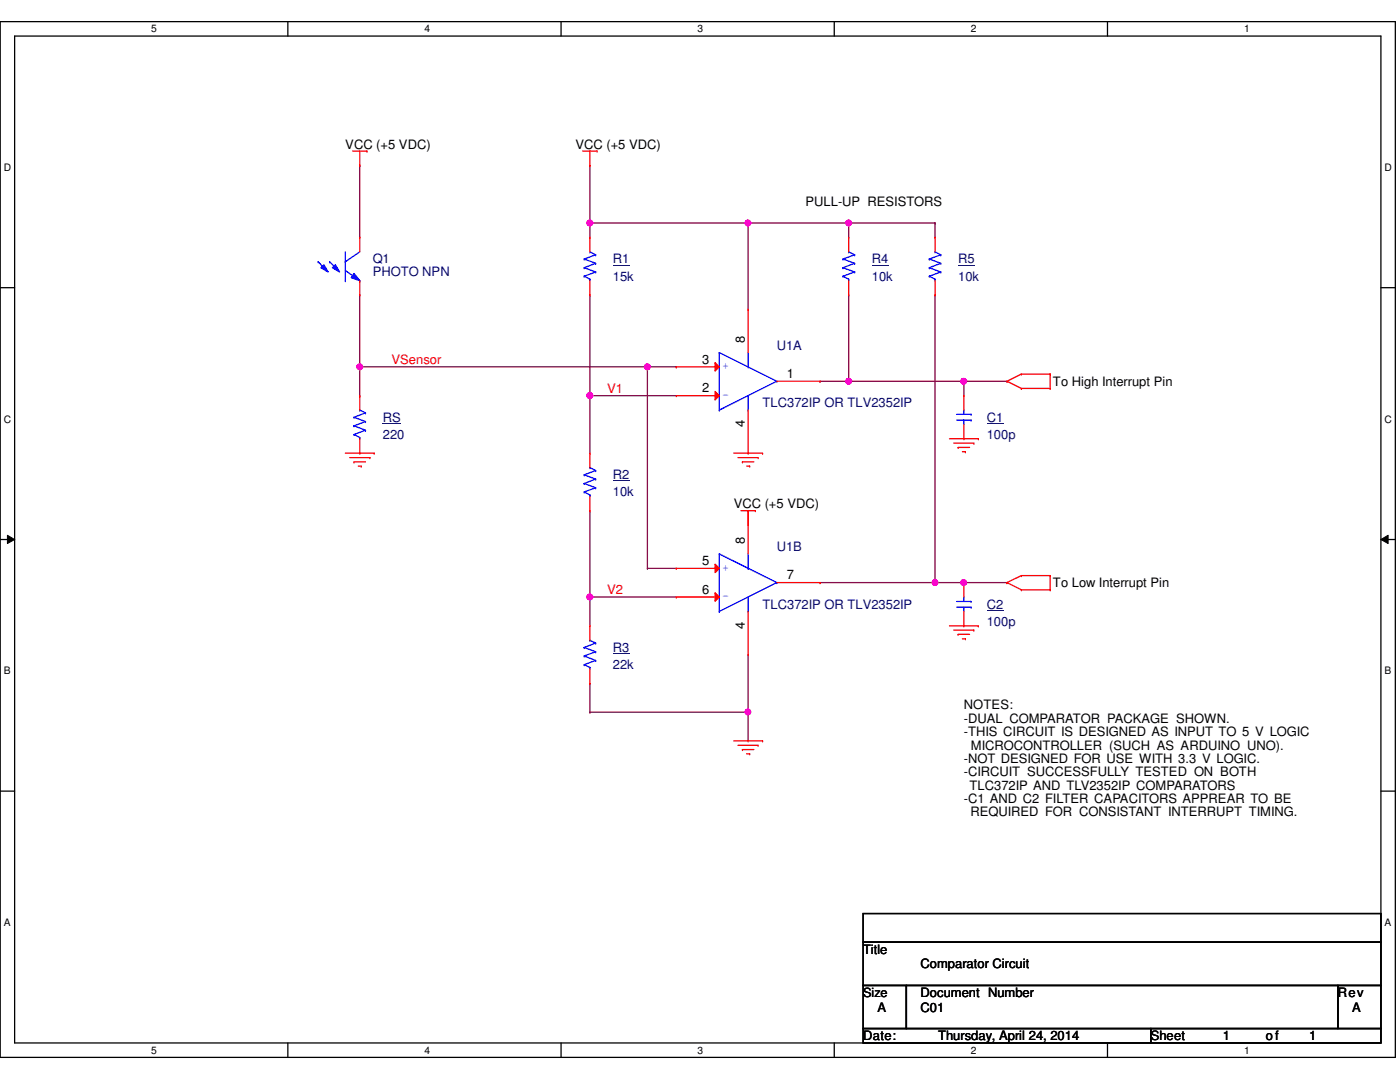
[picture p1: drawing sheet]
<svg xmlns="http://www.w3.org/2000/svg" width="279mm" height="216mm" viewBox="0 0 279 216" stroke-linecap="round" stroke-linejoin="round" font-family="sans-serif">
<path d="M0 4.3h278.5v206.7h-278.5zM2.9 7.2h272.7v200.9h-272.7z" fill="none" stroke="#000" stroke-width=".25"/>
<g fill="#fff">
<path d="M30.2 4.6h1.1v2.3h-1.1z"/>
<path d="M30.2 208.4h1.1v2.3h-1.1z"/>
</g>
<path d="M57.4 4.3v2.9M57.4 208.1v2.9" fill="none" stroke="#000" stroke-width=".25"/>
<g fill="#fff">
<path d="M84.7 4.6h1.1v2.3h-1.1z"/>
<path d="M84.7 208.4h1.1v2.3h-1.1z"/>
</g>
<path d="M112 4.3v2.9M112 208.1v2.9" fill="none" stroke="#000" stroke-width=".25"/>
<g fill="#fff">
<path d="M139.2 4.6h1.1v2.3h-1.1z"/>
<path d="M139.2 208.4h1.1v2.3h-1.1z"/>
</g>
<path d="M166.5 4.3v2.9M166.5 208.1v2.9" fill="none" stroke="#000" stroke-width=".25"/>
<g fill="#fff">
<path d="M193.8 4.6h1.1v2.3h-1.1z"/>
<path d="M193.8 208.4h1.1v2.3h-1.1z"/>
</g>
<path d="M221 4.3v2.9M221 208.1v2.9" fill="none" stroke="#000" stroke-width=".25"/>
<g fill="#fff">
<path d="M248.3 4.6h1.1v2.3h-1.1z"/>
<path d="M248.3 208.4h1.1v2.3h-1.1z"/>
<path d="M.8 32.3h1.4v2.2h-1.4z"/>
<path d="M276.3 32.3h1.4v2.2h-1.4z"/>
<path d="M.8 82.5h1.4v2.3h-1.4z"/>
<path d="M276.3 82.5h1.4v2.3h-1.4z"/>
</g>
<path d="M0 57.4h2.9M275.6 57.4h2.9" fill="none" stroke="#000" stroke-width=".25"/>
<g fill="#fff">
<path d="M.8 132.8h1.3v2.2h-1.3z"/>
<path d="M276.3 132.8h1.3v2.2h-1.3z"/>
</g>
<path d="M0 107.7h2.9M275.6 107.7h2.9" fill="none" stroke="#000" stroke-width=".25"/>
<path d="M1.5 106.8l1.4 .9-1.4 .8zM275.6 107.7l1.4-.9v1.7z" fill="#000"/>
<path d="M1.5 106.8l1.4 .9-1.4 .8zM275.6 107.7l1.4-.9v1.7z" fill="none" stroke="#000" stroke-width=".2"/>
<g fill="#fff">
<path d="M.8 183h1.3v2.2h-1.3z"/>
<path d="M276.3 183h1.3v2.2h-1.3z"/>
</g>
<path d="M0 157.9h2.9M275.6 157.9h2.9" fill="none" stroke="#000" stroke-width=".25"/>
<path d="M117.7 58.8h.1M117.7 58.8v31.6M117.7 79h.1M117.7 79h17.3M117.7 119.1h.1M117.7 119.1h17.3" fill="none" stroke="#800040" stroke-width=".25"/>
<circle cx="117.7" cy="78.9" r=".57" fill="#f0f"/>
<circle cx="117.7" cy="78.9" r=".57" fill="none" stroke="#f0f" stroke-width=".25"/>
<path d="M117.7 33h.1M117.7 33v11.5M117.7 101.9h.1M117.7 101.9v17.2" fill="none" stroke="#800040" stroke-width=".25"/>
<circle cx="117.7" cy="119.1" r=".56" fill="#f0f"/>
<circle cx="117.7" cy="119.1" r=".56" fill="none" stroke="#f0f" stroke-width=".25"/>
<path d="M117.7 119.1h.1M117.7 119.1v5.8M117.7 136.4h.1M117.7 136.4v5.7M149.3 130.6h.1M149.3 130.6v11.5h-31.6M117.7 142.1h.1" fill="none" stroke="#800040" stroke-width=".25"/>
<circle cx="149.3" cy="142.1" r=".56" fill="#f0f"/>
<circle cx="149.3" cy="142.1" r=".56" fill="none" stroke="#f0f" stroke-width=".25"/>
<path d="M71.8 33h.1M71.8 33v14.4M71.8 58.8h.1M71.8 58.8v20.2M117.7 44.5h.1M117.7 44.5v2.9M149.3 44.5h.1M149.3 44.5v17.2M71.8 79h.1M71.8 73.2h57.4M129.2 73.2h.1" fill="none" stroke="#800040" stroke-width=".25"/>
<circle cx="71.8" cy="73.2" r=".56" fill="#f0f"/>
<circle cx="71.8" cy="73.2" r=".56" fill="none" stroke="#f0f" stroke-width=".25"/>
<path d="M149.3 44.5h.1M149.3 44.5h37.3M169.4 44.5h.1M169.4 44.5v2.9M186.6 44.5h.1M186.6 44.5v2.9M163.7 76.1h.1M163.7 76.1h5.7" fill="none" stroke="#800040" stroke-width=".25"/>
<circle cx="169.4" cy="44.5" r=".56" fill="#f0f"/>
<circle cx="169.4" cy="44.5" r=".56" fill="none" stroke="#f0f" stroke-width=".25"/>
<path d="M169.4 58.8h.1M169.4 58.8v17.3h23M192.4 76.1h.1" fill="none" stroke="#800040" stroke-width=".25"/>
<circle cx="169.4" cy="76.1" r=".56" fill="#f0f"/>
<circle cx="169.4" cy="76.1" r=".56" fill="none" stroke="#f0f" stroke-width=".25"/>
<circle cx="192.3" cy="76.1" r=".56" fill="#f0f"/>
<circle cx="192.3" cy="76.1" r=".56" fill="none" stroke="#f0f" stroke-width=".25"/>
<path d="M186.6 58.8h.1M186.6 58.8v57.4" fill="none" stroke="#800040" stroke-width=".25"/>
<circle cx="186.6" cy="116.2" r=".56" fill="#f0f"/>
<circle cx="186.6" cy="116.2" r=".56" fill="none" stroke="#f0f" stroke-width=".25"/>
<g fill="none" stroke="#800040" stroke-width=".25">
<path d="M117.7 44.5h.1M117.7 44.5h31.6M192.4 76.1h.1M192.4 76.1v2.9M192.4 76.1h8.6M201 76.1h.1M149.3 101.9h.1M149.3 101.9v2.9M163.7 116.2h.1M163.7 116.2h28.7M186.6 116.2h.1M149.3 147.8h.1"/>
<path d="M149.3 142.1v5.7"/>
</g>
<circle cx="149.3" cy="44.5" r=".56" fill="#f0f"/>
<circle cx="149.3" cy="44.5" r=".56" fill="none" stroke="#f0f" stroke-width=".25"/>
<circle cx="117.7" cy="44.5" r=".56" fill="#f0f"/>
<circle cx="117.7" cy="44.5" r=".56" fill="none" stroke="#f0f" stroke-width=".25"/>
<path d="M129.2 73.2h.1M129.2 73.2v40.2M129.2 113.4h.1M129.2 113.4h5.8" fill="none" stroke="#800040" stroke-width=".25"/>
<circle cx="129.2" cy="73.2" r=".56" fill="#f0f"/>
<circle cx="129.2" cy="73.2" r=".56" fill="none" stroke="#f0f" stroke-width=".25"/>
<path d="M129.2 73.2h5.8M135 73.2h.1M192.4 116.2h8.6M201 116.2h.1" fill="none" stroke="#800040" stroke-width=".25"/>
<circle cx="192.3" cy="116.2" r=".56" fill="#f0f"/>
<circle cx="192.3" cy="116.2" r=".56" fill="none" stroke="#f0f" stroke-width=".25"/>
<g fill="none" stroke="#f00" stroke-width=".25">
<path d="M70.4 30.1h2.8M71.8 33h.1M71.8 30.1v2.9M73.2 30.1h.1M116.3 30.1h2.9M117.7 33h.1M117.7 30.1v2.9M119.2 30.1h.1M117.7 47.4h.1M117.7 58.8h.1M117.7 47.4v2.8M117.7 56v2.8"/>
<path d="M169.4 47.4h.1M169.4 58.8h.1M169.4 47.4v2.8M169.4 56v2.8M71.8 79h.1M71.8 79v2.8M192.4 79h.1M192.4 79v2.8M201 76.1h.1M201 76.1l2.8 1.4M203.8 74.6h.1M203.8 77.5h.1"/>
<path d="M203.8 74.6l-2.8 1.5M203.8 74.6h5.8M203.8 77.5h5.8M209.6 74.6h.1M209.6 77.5h.1M209.6 74.6v2.9M68.9 90.4h5.8M69.8 91.3h4M70.7 92.2h.1M70.7 92.2h2.2M71.5 93h.6M71.8 90.4h.1"/>
<path d="M71.8 87.5v2.9M72.1 93h.1M73.8 91.3h.1M74.7 90.4h.1M117.7 90.4h.1M117.7 90.4v2.9M117.7 99.1v2.8M146.4 90.4h5.8M147.3 91.3h4M148.2 92.2h.1M148.2 92.2h2.3M149 93h.6"/>
<path d="M149.6 93h.1M151.3 91.3h.1M152.2 90.4h.1M189.5 87.5h5.7M190.3 88.4h4.1M191.2 89.3h.1M191.2 89.3h2.3M192.1 90.1h.6M192.4 87.5h.1M192.4 84.7v2.8M192.7 90.1h.1M194.4 88.4h.1"/>
<path d="M195.2 87.5h.1M117.7 101.9h.1M147.9 101.9h2.8M149.3 104.8h.1M149.3 101.9v2.9M150.7 101.9h.1M201 116.2h.1M201 116.2l2.8 1.5M203.8 114.9h.1M203.8 117.7h.1M203.8 114.9l-2.8 1.3M203.8 114.9h5.8"/>
<path d="M203.8 117.7h5.8M209.6 114.9h.1M209.6 117.7h.1M209.6 114.9v2.8M117.7 124.9h.1M117.7 136.4h.1M117.7 124.9v2.9M117.7 133.5v2.9M189.5 124.9h5.7M190.3 125.7h4.1M191.2 126.6h.1M191.2 126.6h2.3"/>
<path d="M192.1 127.5h.6M192.7 127.5h.1M194.4 125.7h.1M195.2 124.9h.1M146.4 147.8h5.8M147.3 148.7h4M148.2 149.6h.1M148.2 149.6h2.3M149 150.4h.6M149.6 150.4h.1M151.3 148.7h.1M152.2 147.8h.1"/>
</g>
<path d="M172.3 182.3h103.3v5.7h-103.3zM172.3 188h103.3v8.6h-103.3zM172.3 196.6h8.6v8.6h-8.6zM180.9 196.6h86.1v8.6h-86.1zM267 196.6h8.6v8.6h-8.6zM172.3 205.2h57.4v2.9h-57.4zM229.7 205.2h45.9v2.9h-45.9z" fill="none" stroke="#000" stroke-width=".25"/>
<g fill="none" stroke="#00f" stroke-width=".25">
<path d="M116.6 55.1h.1M116.6 53.4h.1M116.6 51.7h.1M116.6 55.1l1.1 .6M116.6 53.4l2.3 .9M116.6 51.7l2.3 .8M117.7 50.2h.1M117.7 55.7h.1M117.7 50.2l1.2 .6M117.7 55.7v.3M118.9 54.3h.1M118.9 52.5h.1"/>
<path d="M118.9 50.8h.1M118.9 54.3l-2.3 .8M118.9 52.5l-2.3 .9M118.9 50.8l-2.3 .9M168.2 55.1h.1M168.2 53.4h.1M168.2 51.7h.1M168.2 55.1l1.2 .6M168.2 53.4l2.4 .9M168.2 51.7l2.4 .8M169.4 50.2h.1M169.4 55.7h.1"/>
<path d="M169.4 50.2l1.2 .6M169.4 55.7v.3M170.6 54.3h.1M170.6 52.5h.1M170.6 50.8h.1M170.6 54.3l-2.4 .8M170.6 52.5l-2.4 .9M170.6 50.8l-2.4 .9M70.7 86.7h.1M70.7 85h.1M70.7 83.3h.1M70.7 86.7l1.1 .6"/>
<path d="M70.7 85l2.2 .9M70.7 83.3l2.2 .8M71.8 81.8h.1M71.8 87.3h.1M71.8 81.8l1.1 .6M71.8 87.3v.2M72.9 85.9h.1M72.9 84.1h.1M72.9 82.4h.1M72.9 85.9l-2.2 .8M72.9 84.1l-2.2 .9M72.9 82.4l-2.2 .9"/>
<path d="M116.6 98.2h.1M116.6 96.5h.1M116.6 94.7h.1M116.6 98.2l1.1 .6M116.6 96.5l2.3 .8M116.6 94.7l2.3 .9M117.7 93.3h.1M117.7 98.8h.1M117.7 98.8v.3M117.7 93.3l1.2 .6M118.9 97.3h.1M118.9 95.6h.1"/>
<path d="M118.9 93.9h.1M118.9 97.3l-2.3 .9M118.9 95.6l-2.3 .9M118.9 93.9l-2.3 .8M190.9 83.8h2.9M190.9 82.7h2.9M192.4 81.8h.1M192.4 83.8h.1M192.4 81.8v.9M192.4 83.8v.9M193.8 83.8h.1M193.8 82.7h.1"/>
<path d="M143.6 110.5h.1M143.6 110.5l11.4 5.7M143.6 110.5v11.5M149.3 113.4h.1M149.3 110.5v2.9M149.3 119.1v2.9M155 116.2h.1M155 116.2l-11.4 5.8M116.6 132.6h.1M116.6 130.9h.1M116.6 129.2h.1M116.6 132.6l1.1 .6"/>
<path d="M116.6 130.9l2.3 .9M116.6 129.2l2.3 .8M117.7 127.8h.1M117.7 133.2h.1M117.7 133.2v.3M117.7 127.8l1.2 .5M118.9 131.8h.1M118.9 130h.1M118.9 128.3h.1M118.9 131.8l-2.3 .8M118.9 130l-2.3 .9M118.9 128.3l-2.3 .9"/>
<path d="M143.6 122h.1M149.3 122h.1"/>
</g>
<path d="M122.3 52.9h3.3M174 52.9h3.3M76.4 84.5h3.6M122.3 96h3.3M196.9 84.5h3.3M122.3 130.4h3.3" fill="none" stroke="#000080" stroke-width=".2"/>
<path d="M142.7 112.6l.9 .8-.9 .9z" fill="#f00"/>
<path d="M135 113.4h.1M135 113.4h8.6M142.7 112.6l.9 .8-.9 .9z" fill="none" stroke="#f00" stroke-width=".25"/>
<path d="M142.7 118.3l.9 .8-.9 .9z" fill="#f00"/>
<path d="M135 119.1h.1M135 119.1h8.6M142.7 118.3l.9 .8-.9 .9zM149.3 101.9h.1M149.3 101.9v8.6M155 116.2h8.7M163.7 116.2h.1M149.3 130.6h.1M149.3 122v8.6" fill="none" stroke="#f00" stroke-width=".25"/>
<path d="M68.9 52.2h.1M68.9 56h.1M68.9 54l2.9 2M68.9 50.2v5.8M71.8 56h.1M71.8 50.2l-2.9 2" fill="none" stroke="#00f" stroke-width=".25"/>
<path d="M70.7 54.6l1.1 1.4-1.7-.6z" fill="#00f"/>
<path d="M63.5 52.2h.1M63.5 52.2l1.7 1.8M65.8 52.2h.1M65.8 52.2l1.7 1.8M70.7 54.6l1.1 1.4-1.7-.6z" fill="none" stroke="#00f" stroke-width=".25"/>
<path d="M64.1 53.4l.5-.6 .9 1.5z" fill="#00f"/>
<path d="M64.1 53.4l.5-.6 .9 1.5z" fill="none" stroke="#00f" stroke-width=".25"/>
<path d="M66.9 52.8l.9 1.5-1.5-.9z" fill="#00f"/>
<g fill="none" stroke="#00f" stroke-width=".25">
<path d="M66.9 52.8l.9 1.5-1.5-.9zM185.5 55.1h.1M185.5 53.4h.1M185.5 51.7h.1M185.5 55.1l1.1 .6M185.5 53.4l2.2 .9M185.5 51.7l2.2 .8M186.6 50.2h.1M186.6 55.7h.1M186.6 50.2l1.1 .6M186.6 55.7v.3M187.7 54.3h.1"/>
<path d="M187.7 52.5h.1M187.7 50.8h.1M187.7 54.3l-2.2 .8M187.7 52.5l-2.2 .9M187.7 50.8l-2.2 .9M143.6 70.4h.1M143.6 70.4l11.4 5.7M143.6 70.4v11.4M149.3 73.2h.1M149.3 70.4v2.8M149.3 79v2.8M155 76.1h.1"/>
<path d="M155 76.1l-11.4 5.7M143.6 81.8h.1M149.3 81.8h.1"/>
</g>
<path d="M71.8 58.8h.1M71.8 47.4h.1M71.8 47.4v2.8M71.8 56v2.8M186.6 47.4h.1M186.6 58.8h.1M186.6 47.4v2.8M186.6 56v2.8" fill="none" stroke="#f00" stroke-width=".25"/>
<path d="M191.2 52.9h3.3" fill="none" stroke="#000080" stroke-width=".2"/>
<path d="M142.7 72.3l.9 .9-.9 .8z" fill="#f00"/>
<path d="M135 73.2h.1M135 73.2h8.6M142.7 72.3l.9 .9-.9 .8z" fill="none" stroke="#f00" stroke-width=".25"/>
<path d="M142.7 78.1l.9 .9-.9 .8z" fill="#f00"/>
<g fill="none" stroke="#f00" stroke-width=".25">
<path d="M135 79h.1M135 79h8.6M142.7 78.1l.9 .9-.9 .8zM149.3 61.7h.1M149.3 61.7v8.7M155 76.1h8.7M163.7 76.1h.1M149.3 90.4h.1M149.3 81.8v8.6M192.4 116.2h.1M192.4 116.2v2.9M192.4 124.9h.1"/>
<path d="M192.4 122v2.9"/>
</g>
<path d="M192.4 119.1h.1M192.4 119.1v.9M190.9 121.2h2.9M190.9 120h2.9M192.4 121.2h.1M192.4 121.2v.8M193.8 121.2h.1M193.8 120h.1" fill="none" stroke="#00f" stroke-width=".25"/>
<path d="M196.9 121.8h3.3" fill="none" stroke="#000080" stroke-width=".2"/>
<circle cx="117.7" cy="78.9" r=".57" fill="#f0f"/>
<circle cx="117.7" cy="78.9" r=".57" fill="none" stroke="#f0f" stroke-width=".25"/>
<circle cx="117.7" cy="119.1" r=".56" fill="#f0f"/>
<circle cx="117.7" cy="119.1" r=".56" fill="none" stroke="#f0f" stroke-width=".25"/>
<circle cx="149.3" cy="142.1" r=".56" fill="#f0f"/>
<circle cx="149.3" cy="142.1" r=".56" fill="none" stroke="#f0f" stroke-width=".25"/>
<circle cx="71.8" cy="73.2" r=".56" fill="#f0f"/>
<circle cx="71.8" cy="73.2" r=".56" fill="none" stroke="#f0f" stroke-width=".25"/>
<circle cx="169.4" cy="44.5" r=".56" fill="#f0f"/>
<circle cx="169.4" cy="44.5" r=".56" fill="none" stroke="#f0f" stroke-width=".25"/>
<circle cx="169.4" cy="76.1" r=".56" fill="#f0f"/>
<circle cx="169.4" cy="76.1" r=".56" fill="none" stroke="#f0f" stroke-width=".25"/>
<circle cx="192.3" cy="76.1" r=".56" fill="#f0f"/>
<circle cx="192.3" cy="76.1" r=".56" fill="none" stroke="#f0f" stroke-width=".25"/>
<circle cx="186.6" cy="116.2" r=".56" fill="#f0f"/>
<circle cx="186.6" cy="116.2" r=".56" fill="none" stroke="#f0f" stroke-width=".25"/>
<circle cx="149.3" cy="44.5" r=".56" fill="#f0f"/>
<circle cx="149.3" cy="44.5" r=".56" fill="none" stroke="#f0f" stroke-width=".25"/>
<circle cx="117.7" cy="44.5" r=".56" fill="#f0f"/>
<circle cx="117.7" cy="44.5" r=".56" fill="none" stroke="#f0f" stroke-width=".25"/>
<circle cx="129.2" cy="73.2" r=".56" fill="#f0f"/>
<circle cx="129.2" cy="73.2" r=".56" fill="none" stroke="#f0f" stroke-width=".25"/>
<circle cx="192.3" cy="116.2" r=".56" fill="#f0f"/>
<circle cx="192.3" cy="116.2" r=".56" fill="none" stroke="#f0f" stroke-width=".25"/>
<g font-size="2.6">
<text x="68.9" y="29.6">VCC (+5 VDC)</text>
<text x="114.9" y="29.6">VCC (+5 VDC)</text>
<text x="160.8" y="41.1">PULL-UP RESISTORS</text>
<text x="148.7" y="68.4" transform="rotate(-90 148.7 68.4)">8</text>
<text x="140.1" y="72.6">3</text>
<text x="157" y="75.4">1</text>
<text x="210.1" y="77">To High Interrupt Pin</text>
<text x="140.1" y="78.3">2</text>
<text x="148.7" y="85.3" transform="rotate(-90 148.7 85.3)">4</text>
<text x="146.4" y="101.4">VCC (+5 VDC)</text>
<text x="140.1" y="112.8">5</text>
<text x="148.7" y="108.5" transform="rotate(-90 148.7 108.5)">8</text>
<text x="140.1" y="118.5">6</text>
<text x="157" y="115.6">7</text>
<text x="210.1" y="117.2">To Low Interrupt Pin</text>
<text x="148.7" y="125.4" transform="rotate(-90 148.7 125.4)">4</text>
<text x="192.4" y="141.6">NOTES:</text>
<text x="192.4" y="144.2">-DUAL COMPARATOR PACKAGE SHOWN.</text>
<text x="192.4" y="146.9">-THIS CIRCUIT IS DESIGNED AS INPUT TO 5 V LOGIC</text>
<text x="193.8" y="149.6">MICROCONTROLLER (SUCH AS ARDUINO UNO).</text>
<text x="192.4" y="152.2">-NOT DESIGNED FOR USE WITH 3.3 V LOGIC.</text>
<text x="192.4" y="154.9">-CIRCUIT SUCCESSFULLY TESTED ON BOTH</text>
<text x="192.4" y="160.2">-C1 AND C2 FILTER CAPACITORS APPREAR TO BE</text>
<text x="193.5" y="157.6">TLC372IP AND TLV2352IP COMPARATORS</text>
<text x="193.7" y="162.9">REQUIRED FOR CONSISTANT INTERRUPT TIMING.</text>
<text x="172.3" y="190.3">Title</text>
<text x="183.7" y="193.2">Comparator Circuit</text>
<text x="175.1" y="201.8">A</text>
<text x="183.7" y="199">Document Number</text>
<text x="183.7" y="201.8">C01</text>
<text x="267" y="199">Rev</text>
<text x="269.8" y="201.8">A</text>
<text x="172.3" y="207.6">Date:</text>
<text x="187.2" y="207.6">Thursday, April 24, 2014</text>
<text x="229.7" y="207.6">Sheet</text>
<text x="244" y="207.6">1</text>
<text x="252.6" y="207.6">of</text>
<text x="261.2" y="207.6">1</text>
</g>
<g font-size="2.6" fill="#000080">
<text x="74.4" y="52.6">Q1</text>
<text x="122.3" y="52.6">R1</text>
<text x="174" y="52.6">R4</text>
<text x="191.2" y="52.6">R5</text>
<text x="74.4" y="55.2">PHOTO NPN</text>
<text x="122.3" y="56">15k</text>
<text x="174" y="56">10k</text>
<text x="191.2" y="56">10k</text>
<text x="155" y="69.8">U1A</text>
<text x="152.2" y="81.3">TLC372IP OR TLV2352IP</text>
<text x="76.4" y="84.2">RS</text>
<text x="76.4" y="87.6">220</text>
<text x="196.9" y="84.2">C1</text>
<text x="196.9" y="87.6">100p</text>
<text x="122.3" y="95.6">R2</text>
<text x="122.3" y="99.1">10k</text>
<text x="155" y="110">U1B</text>
<text x="152.2" y="121.5">TLC372IP OR TLV2352IP</text>
<text x="196.9" y="121.5">C2</text>
<text x="196.9" y="124.9">100p</text>
<text x="122.3" y="130.1">R3</text>
<text x="122.3" y="133.5">22k</text>
</g>
<g font-size="2.6" fill="#f00">
<text x="78.1" y="72.6">VSensor</text>
<text x="121.2" y="78.4">V1</text>
<text x="121.2" y="118.5">V2</text>
</g>
<text font-size="2.5" x="172.3" y="198.9">Size</text>
<g font-size="2.3" fill="#00f">
<text x="144.1" y="73.7">+</text>
<text x="144.1" y="79.4">-</text>
<text x="144.1" y="113.9">+</text>
<text x="144.1" y="119.6">-</text>
</g>
<g font-size="2">
<text x="30.2" y="6.4">5</text>
<text x="84.7" y="6.4">4</text>
<text x="139.2" y="6.4">3</text>
<text x="193.8" y="6.4">2</text>
<text x="248.3" y="6.4">1</text>
<text x=".8" y="34.1">D</text>
<text x="276.3" y="34.1">D</text>
<text x=".8" y="84.3">C</text>
<text x="276.3" y="84.3">C</text>
<text x=".8" y="134.6">B</text>
<text x="276.3" y="134.6">B</text>
<text x=".8" y="184.8">A</text>
<text x="276.3" y="184.8">A</text>
<text x="30.2" y="210.2">5</text>
<text x="84.7" y="210.2">4</text>
<text x="139.2" y="210.2">3</text>
<text x="193.8" y="210.2">2</text>
<text x="248.3" y="210.2">1</text>
</g>
</svg>
